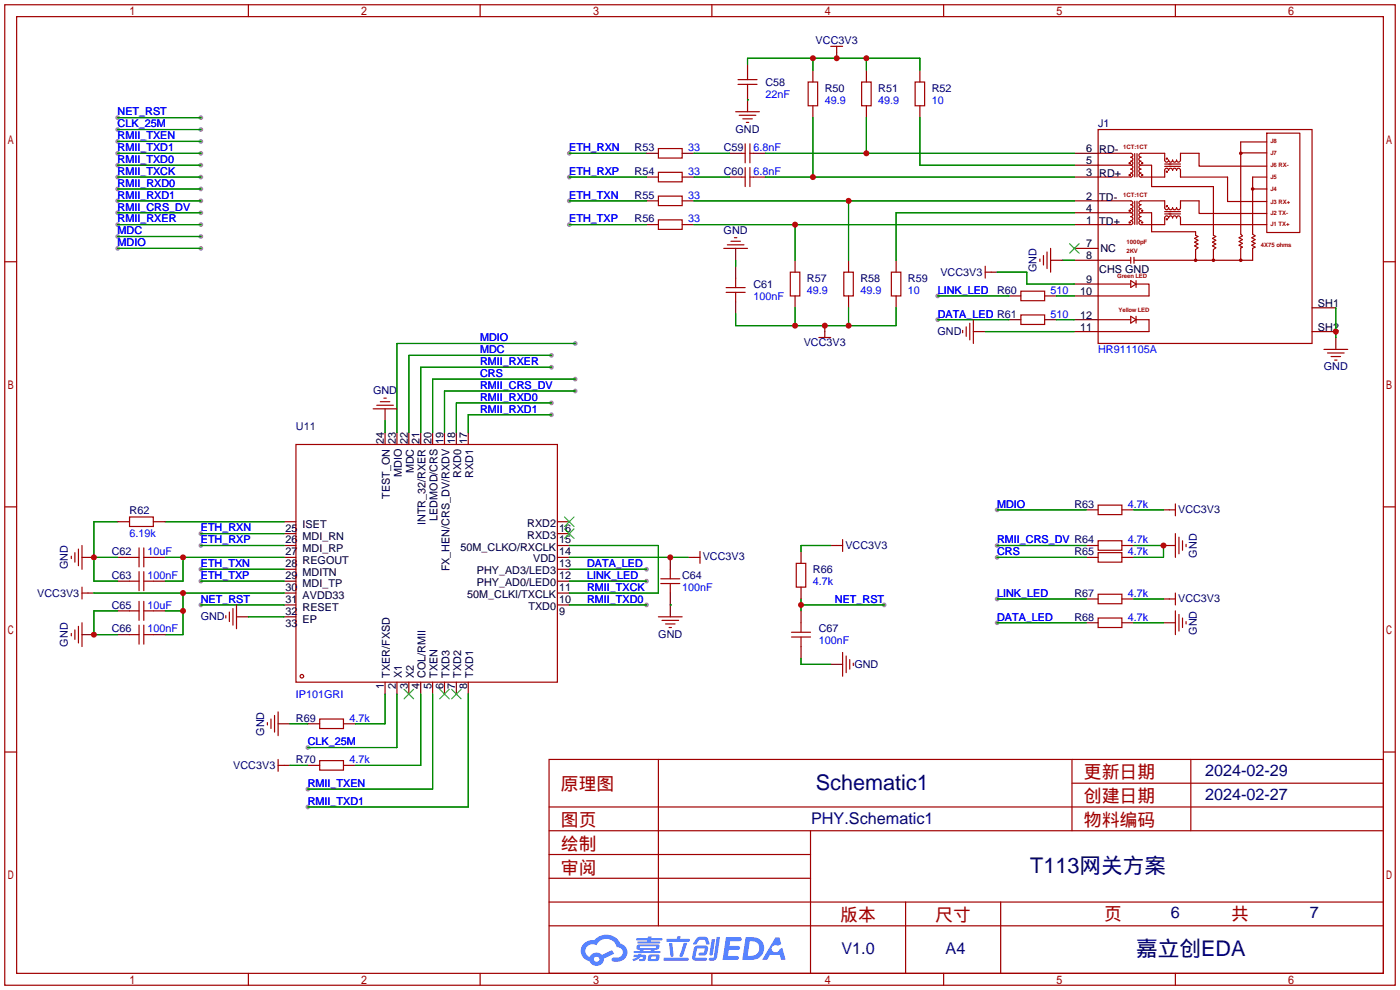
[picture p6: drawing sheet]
<svg xmlns="http://www.w3.org/2000/svg" width="299mm" height="212mm" viewBox="0 0 299 212" stroke-linecap="round" stroke-linejoin="round" font-family="sans-serif">
<g fill="#999">
<circle cx="200.4" cy="63.2" r=".51"/>
<circle cx="200.4" cy="68.3" r=".51"/>
<circle cx="42.9" cy="114" r=".51"/>
<circle cx="42.9" cy="116.6" r=".51"/>
<circle cx="42.9" cy="121.7" r=".51"/>
<circle cx="42.9" cy="124.2" r=".51"/>
<circle cx="121.7" cy="32.8" r=".51"/>
<circle cx="121.7" cy="37.8" r=".51"/>
<circle cx="121.7" cy="42.9" r=".51"/>
<circle cx="121.7" cy="48" r=".51"/>
<circle cx="42.9" cy="129.3" r=".51"/>
<circle cx="65.8" cy="159.8" r=".51"/>
<circle cx="65.8" cy="168.7" r=".51"/>
<circle cx="65.8" cy="172.5" r=".51"/>
<circle cx="138.2" cy="129.3" r=".51"/>
<circle cx="138.2" cy="124.2" r=".51"/>
<circle cx="138.2" cy="121.7" r=".51"/>
<circle cx="117.9" cy="86.1" r=".51"/>
<circle cx="117.9" cy="88.6" r=".51"/>
<circle cx="122.9" cy="83.6" r=".51"/>
<circle cx="122.9" cy="81" r=".51"/>
<circle cx="117.9" cy="78.5" r=".51"/>
<circle cx="117.9" cy="75.9" r=".51"/>
<circle cx="122.9" cy="73.4" r=".51"/>
<circle cx="189" cy="129.3" r=".51"/>
<circle cx="213.1" cy="128" r=".51"/>
<circle cx="213.1" cy="133.1" r=".51"/>
<circle cx="213.1" cy="109" r=".51"/>
<circle cx="213.1" cy="116.6" r=".51"/>
<circle cx="213.1" cy="119.1" r=".51"/>
<circle cx="25.1" cy="27.7" r=".51"/>
<circle cx="42.9" cy="27.7" r=".51"/>
<circle cx="25.1" cy="30.2" r=".51"/>
<circle cx="42.9" cy="30.2" r=".51"/>
<circle cx="25.1" cy="32.8" r=".51"/>
<circle cx="42.9" cy="32.8" r=".51"/>
<circle cx="25.1" cy="25.1" r=".51"/>
<circle cx="42.9" cy="25.1" r=".51"/>
<circle cx="25.1" cy="35.3" r=".51"/>
<circle cx="42.9" cy="35.3" r=".51"/>
<circle cx="25.1" cy="37.8" r=".51"/>
<circle cx="42.9" cy="37.8" r=".51"/>
<circle cx="25.1" cy="45.5" r=".51"/>
<circle cx="42.9" cy="45.5" r=".51"/>
<circle cx="25.1" cy="48" r=".51"/>
<circle cx="42.9" cy="48" r=".51"/>
<circle cx="25.1" cy="50.5" r=".51"/>
<circle cx="42.9" cy="50.5" r=".51"/>
<circle cx="25.1" cy="53.1" r=".51"/>
<circle cx="42.9" cy="53.1" r=".51"/>
<circle cx="42.9" cy="40.4" r=".51"/>
<circle cx="25.1" cy="40.4" r=".51"/>
<circle cx="42.9" cy="42.9" r=".51"/>
<circle cx="25.1" cy="42.9" r=".51"/>
</g>
<g fill="none" stroke="#a10000" stroke-width=".25">
<path d="M1 1h297.2v209.6h-297.2zM3.6 3.6h292.1v204.4h-292.1zM53.1 1v2.6M102.6 1v2.6M152.1 1v2.6M201.7 1v2.6M251.2 1v2.6M1 55.9h2.6M295.7 55.9h2.5M1 108.3h2.6M295.7 108.3h2.5M1 160.7h2.6"/>
<path d="M117.3 162.3h178.4v45.7h-178.4zM117.3 177.5h178.4M117.3 172.5h178.4M140.7 162.3v35.6M173.2 177.5v30.5M229.1 162.3v15.2M229.1 167.4h66.6M254.5 162.3v15.2M295.7 160.7h2.5M117.3 182.6h55.9M117.3 197.9h178.4M117.3 192.8h178.4"/>
<path d="M117.3 187.7h55.9M193.5 192.8v15.2M213.9 192.8v15.2M53.1 208v2.6M102.6 208v2.6M152.1 208v2.6M201.7 208v2.6M251.2 208v2.6"/>
</g>
<g fill="#5487ff">
<path d="M155.2 200.3h2.6a.48 .48 0 0 1 .7 .4 .48 .48 0 0 1-.6 .4h-1.8l-.2 1.1h1.9a.43 .43 0 0 1 .4 .4 .43 .43 0 0 1-.5 .4h-1.9l-.2 1.3h1.7a.45 .45 0 0 1 .5 .2 .45 .45 0 0 1-.1 .6h-3.3z"/>
<path d="M165.7 200.3h.9l.4 1.5-.8 .3a.84 .84 0 0 0-1.2 .3 .84 .84 0 0 0 .4 1.1 .84 .84 0 0 0 1.1-.4l.1-.2 .6-.3 .7 2.5h-1l-.2-1h-2.1l-.6 1h-1.1z"/>
<path d="M152.1 200.8h.7l-.5 3.1a.36 .36 0 0 1-.3 .3 .36 .36 0 0 1-.4-.3z"/>
<path d="M153.2 200.2h.7l-.6 4.3a1.13 1.13 0 0 1-1.8 .6l.2-.4h.7l.2-.2z"/>
<path d="M148.9 200.6l.6-.4h1a.77 .77 0 0 1 .9 .5l.3 1-.2 .2h-.5l-.3-.9-.2-.2-1 .1-.7 1-.6-.1-.1-.2z"/>
<path d="M148.4 202.4l.6-.3h1.7a.81 .81 0 0 1 .7 .5 .81 .81 0 0 1-.2 .8 .81 .81 0 0 1-.9 .8h-.7a.32 .32 0 0 1-.3-.3 .32 .32 0 0 1 .4-.3h.7l.2-.9-1.6 .1-.4 1.8 2.2 .1a.32 .32 0 0 1 .3 .4 .32 .32 0 0 1-.4 .2h-2.2l-.5-.3-.1-.5z"/>
<path d="M141.9 204.7h5a.33 .33 0 0 1 .3 .3 .33 .33 0 0 1-.3 .3h-4.9l-.2-.1z"/>
<path d="M146.1 201.5h.8l-.7 2a.98 .98 0 0 1-.7 1.1l-.3-.3z"/>
<path d="M143 201.6h.7l.3 2.5a.34 .34 0 0 1-.3 .4 .34 .34 0 0 1-.4-.3z"/>
<path d="M142.5 200.7h2.1l.3-.6h.6l-.1 .6h1.7a.32 .32 0 0 1 .4 .3 .32 .32 0 0 1-.4 .3h-4.5l-.2-.2z"/>
<path d="M135.5 204.1h.9l.1-.3h.6v.3h.8a.82 .82 0 0 1-.5 1.3h-.8v-.4l.7-.1 .1-.3a.68 .68 0 0 0-1 .4l-1.1 .4-.1-.4 .9-.5h-.7z"/>
<path d="M136 200.5h2.4l.1-.3h.7v.3h2.2l.2 .3-.2 .2h-2.3v.2h1.8l.2 .3-.2 .1h-4.5l-.1-.4h2l.1-.2h-2.3l-.1-.2z"/>
<path d="M159.4 200.3l-.8 4.9h1.7a2.5 2.5 0 0 0 3-2.5 2.5 2.5 0 0 0-3.1-2.4zM160.3 201.1a1.61 1.61 0 0 1 2 1.5 1.61 1.61 0 0 1-1.8 1.7h-.7z"/>
<path d="M136.2 202a.55 .55 0 0 0-.2 .8 .55 .55 0 0 0 .7 .2l.1 .3h-1.3v.3l5.4 .1 .3-.2-.2-.2h-1.2l.2-.3a.7 .7 0 0 0 .8-.3 .7 .7 0 0 0 0-.8l-4.2-.1zM136.8 202.3l3.3-.1 .1 .1-.2 .3h-3.2zM137.5 203h1.7l-.2 .3h-1.4z"/>
<path d="M138.6 204.2a1.05 1.05 0 0 0 0 1.2 2.91 2.91 0 0 0 2.2-.2 .98 .98 0 0 0 0-1.2h-1.6zM139.2 204.5l.9-.1 .1 .4-.2 .2-.8-.1z"/>
<path d="M124.9 201.6a2.23 2.23 0 0 0-.7 2.3 2.23 2.23 0 0 0 1.8 1.6 1.58 1.58 0 0 0 1.8 .9 1.58 1.58 0 0 0 1.3-1.5l2.2-1.1-.5-.7-2.1 1a1.65 1.65 0 0 0-2.7 .4 1.45 1.45 0 0 1-.8-1.9 1.45 1.45 0 0 1 2-.7l.3 .1a2.3 2.3 0 0 1 2.3-1.3 2.3 2.3 0 0 1 2 1.7 1.12 1.12 0 0 1 1.3 1 1.12 1.12 0 0 1-1.1 1.2h-.7a.45 .45 0 0 0-.6 .4 .45 .45 0 0 0 .5 .5 2.21 2.21 0 0 0 2.2-.5 2.21 2.21 0 0 0 .5-2.3 2.13 2.13 0 0 0-1.3-1.1 3.3 3.3 0 0 0-5.6-.7l-1.1 .1zM127 205a.57 .57 0 0 1 1.1 0 .57 .57 0 0 1-1.1 0z"/>
</g>
<g fill="none" stroke="#a10000" stroke-width=".25">
<path d="M157.7 18h4.1M157.7 17h4.1M159.8 16.3v.7M159.8 18v.8M172.7 17.5h2.1v5.1h-2.1zM177.5 9.9h2.6M178.8 9.9v1.3M184.1 17.5h2.1v5.1h-2.1zM195.6 17.5h2v5.1h-2zM140.7 31.8h5.1v2h-5.1zM140.7 36.8h5.1v2.1h-5.1zM157.2 23.9h5.1"/>
<path d="M158 24.6h3.5M158.5 37.8h.8M158.5 32.8h.8M158.7 25.4h2.1M159.3 30.7v4.1M159.3 35.8v4.1M159.5 26.2h.5M160.3 37.8h.7M160.3 32.8h.7M160.3 30.7v4.1M160.3 35.8v4.1M234.7 27.7h45.7v45.7h-45.7z"/>
<path d="M234.7 32.8h7a.42 .42 0 0 1 .4 .4 .42 .42 0 0 1-.4 .4 .43 .43 0 0 1 .4 .4 .43 .43 0 0 1-.4 .5 .43 .43 0 0 1 .4 .4 .43 .43 0 0 1-.4 .4M234.7 35.3h7M241.7 35.3a.42 .42 0 0 1 .4 .4 .42 .42 0 0 1-.4 .4 .43 .43 0 0 1 .4 .5 .43 .43 0 0 1-.4 .4 .43 .43 0 0 1 .4 .4 .43 .43 0 0 1-.4 .4h-7M242.5 32.8v5M243 32.8v5M243.9 35.3a.43 .43 0 0 1-.5-.4 .43 .43 0 0 1 .5-.4 .43 .43 0 0 1-.5-.5 .43 .43 0 0 1 .5-.4 .42 .42 0 0 1-.5-.4 .42 .42 0 0 1 .5-.4h5v1.4a.42 .42 0 0 0 .4 .5 .42 .42 0 0 0 .5-.5 .43 .43 0 0 0 .4 .5 .43 .43 0 0 0 .4-.5 .43 .43 0 0 0 .4 .5 .43 .43 0 0 0 .5-.5 .42 .42 0 0 0 .4 .4 .42 .42 0 0 0 .4-.4v-1.4h4v2.7h14.4M243.9 35.3h2.2v4.6h13.2v10.4l.5 .2-.7 .5 .7 .4-.7 .4 .7 .4-.7 .4 .7 .4-.5 .3v2.3M243.9 35.3a.42 .42 0 0 0-.5 .4 .42 .42 0 0 0 .5 .4 .43 .43 0 0 0-.5 .5 .43 .43 0 0 0 .5 .4 .43 .43 0 0 0-.5 .4 .43 .43 0 0 0 .5 .4h5v-1.4a.42 .42 0 0 1 .4-.4 .42 .42 0 0 1 .5 .4 .43 .43 0 0 1 .4-.4 .43 .43 0 0 1 .4 .4 .43 .43 0 0 1 .4-.4 .43 .43 0 0 1 .5 .4 .42 .42 0 0 1 .4-.4 .42 .42 0 0 1 .4 .4v1.5M248.9 35.6h3.4M248.9 35.1h3.4M252.3 37.8h10.1v5.3h8.3M265.2 32.7h5.5"/>
<path d="M270.7 28.5h7.1v21.2h-7.1zM270.7 37.8h-3v12.2l.5 .4-.7 .4 .7 .4-.7 .4 .7 .4-.7 .4 .7 .4-.5 .3v2.5h-25.3M270.7 30.3h-5.5v19.7l.3 .4-.7 .4 .7 .4-.7 .4 .7 .4-.7 .4 .7 .4-.3 .2v2.6M140.7 41.9h5.1v2h-5.1zM140.7 47h5.1v2h-5.1zM154.7 53.1h5.1M155.4 52.3h3.6M156.2 51.6h2M157 50.8h.5M157.2 59.4v2.1M168.9 58.2h2v5h-2zM180.3 58.2h2.1v5h-2.1z"/>
<path d="M190.5 58.2h2v5h-2zM210.6 56.9v2.5M210.6 58.2h1.2M222.2 55.4v.5M223 54.6v2M223.8 53.8v3.6M224.5 53.1v5.1M234.7 42.9h7a.42 .42 0 0 1 .4 .4 .42 .42 0 0 1-.4 .5 .43 .43 0 0 1 .4 .4 .43 .43 0 0 1-.4 .4 .43 .43 0 0 1 .4 .4 .43 .43 0 0 1-.4 .5M234.7 55.6h7M234.7 45.5h7M241.7 45.5a.42 .42 0 0 1 .4 .4 .42 .42 0 0 1-.4 .4 .43 .43 0 0 1 .4 .4 .43 .43 0 0 1-.4 .5M241.7 47.2a.43 .43 0 0 1 .4 .4 .43 .43 0 0 1-.4 .4h-7"/>
<path d="M241.7 55v1.3M241.7 60l1.1 .7-1.1 .7zM242.4 55v1.3M242.5 43v5M242.8 60v1.4M243 43v5M243.9 45.5a.43 .43 0 0 1-.5-.5 .43 .43 0 0 1 .5-.4 .43 .43 0 0 1-.5-.4 .43 .43 0 0 1 .5-.4 .42 .42 0 0 1-.5-.5 .42 .42 0 0 1 .5-.4h5v1.5a.42 .42 0 0 0 .4 .4 .42 .42 0 0 0 .5-.4 .43 .43 0 0 0 .4 .4 .43 .43 0 0 0 .4-.4 .43 .43 0 0 0 .4 .4 .43 .43 0 0 0 .5-.4 .42 .42 0 0 0 .4 .4 .42 .42 0 0 0 .4-.4v-1.5h4v2.7h14.4M243.9 45.5h2.2v4h9.4v.8l.5 .2-.7 .5 .7 .4-.7 .4 .7 .4-.7 .4 .7 .4-.5 .3v2.3M243.9 47.2a.43 .43 0 0 0-.5 .4 .43 .43 0 0 0 .5 .4h5v-1.4a.42 .42 0 0 1 .4-.5 .42 .42 0 0 1 .5 .5 .43 .43 0 0 1 .4-.5 .43 .43 0 0 1 .4 .5 .43 .43 0 0 1 .4-.5 .43 .43 0 0 1 .5 .5 .42 .42 0 0 1 .4-.5 .42 .42 0 0 1 .4 .5v1.4M243.9 45.5a.42 .42 0 0 0-.5 .4 .42 .42 0 0 0 .5 .4 .43 .43 0 0 0-.5 .4 .43 .43 0 0 0 .5 .5M248.9 45.7h3.4M248.9 45.2h3.4"/>
<path d="M252.3 48h18.4M267.7 40.4h3.1M155.2 62.5h4.1M155.2 61.5h4.1M157.2 62.5v2M175 72.1h2.5M176.3 70.9v1.2M205.7 70.6v.5M206.5 69.8v2.1M207.3 69.1v3.5M208 68.3v5.1M218.2 62.2h5.1v2.1h-5.1z"/>
<path d="M218.2 67.3h5.1v2h-5.1zM234.7 60.7h7M234.7 68.3h7M241.7 67.6l1.1 .7-1.1 .8zM242.8 60.7h2.8v2.5h-10.9M242.8 67.6v1.5M242.8 68.3h2.8v2.6h-10.9M283 74.7h5M283.7 75.4h3.6M284.5 76.2h2M285.2 77h.6M63.2 95h55.9v50.8h-55.9z"/>
<path d="M79.8 87.4h5M80.5 86.6h3.6M81.3 85.9h2M82 85.1h.5M15.2 118.9v.5M16 118.1v2M16.8 117.3v3.6M17.5 116.6v5.1M27.7 110.5h5.1v2h-5.1zM27.7 119.1h2M29.7 117.1v4.1M30.7 117.1v4.1"/>
<path d="M30.7 119.1h2.1M148.3 119.1h1.3M149.6 117.9v2.5M178.8 116.6h1.3M180.1 115.3v2.6M234.7 115.6h5.1v2h-5.1zM234.7 118.1h5.1v2h-5.1zM234.7 107.9h5.1v2.1h-5.1zM249.9 109h1.3M251.2 107.7v2.5M251.2 114v5.1M252 114.8v3.6"/>
<path d="M252.7 115.6v2M253.5 116.3v.5M15.2 135.4v.5M16 134.6v2.1M16.8 133.9v3.5M17.5 125.5v2.5M17.5 133.1v5.1M17.5 126.7h1.3M27.7 124.2h2M27.7 130.6h2M27.7 135.6h2M29.7 122.2v4"/>
<path d="M29.7 128.5v4.1M29.7 133.6v4.1M30.7 122.2v4M30.7 128.5v4.1M30.7 133.6v4.1M30.7 124.2h2.1M30.7 130.6h2.1M30.7 135.6h2.1M48.3 131.6v.5M49 130.8v2M49.8 130v3.6M50.5 129.3v5.1"/>
<path d="M140.7 131.8h5.1M141.2 124.7h4.1M141.2 123.7h4.1M141.5 132.6h3.5M142.2 133.4h2.1M143 134.1h.5M143.3 121.7v2M143.3 124.7v2M169.2 136.1h4M169.2 135.1h4M170.2 120.4h2v5.1h-2zM171.2 133.1v2"/>
<path d="M171.2 136.1v2.1M180.1 139.4v5.1M234.7 132.1h5.1v2h-5.1zM234.7 127h5.1v2h-5.1zM249.9 128h1.3M251.2 126.7v2.6M251.2 130.6v5M252 131.3v3.6M252.7 132.1v2M253.5 132.8v.6M57.1 154.4v.5M57.9 153.7v2"/>
<path d="M58.7 152.9v3.6M59.4 152.1v5.1M68.3 153.7h5.1v2h-5.1zM180.8 140.2v3.6M181.6 141v2M182.4 141.7v.5M59.4 162.3v2.5M59.4 163.6h1.3M68.3 162.6h5.1v2h-5.1z"/>
<circle cx="241.4" cy="34.9" r=".13"/>
<circle cx="241.4" cy="37.4" r=".13"/>
<circle cx="244.1" cy="34.9" r=".13"/>
<circle cx="244.1" cy="37.4" r=".13"/>
<circle cx="249.4" cy="33.9" r=".13"/>
<circle cx="249.4" cy="36.7" r=".13"/>
<circle cx="265.2" cy="32.8" r=".25"/>
<circle cx="241.4" cy="47.5" r=".13"/>
<circle cx="241.4" cy="45" r=".13"/>
<circle cx="244.1" cy="47.5" r=".13"/>
<circle cx="244.1" cy="45" r=".13"/>
<circle cx="249.4" cy="44.1" r=".13"/>
<circle cx="249.4" cy="46.9" r=".13"/>
<circle cx="255.5" cy="55.6" r=".25"/>
<circle cx="259.3" cy="55.6" r=".25"/>
<circle cx="265.2" cy="55.6" r=".25"/>
<circle cx="267.7" cy="40.4" r=".25"/>
<circle cx="64.5" cy="144.5" r=".38"/>
</g>
<g fill="none" stroke="#870000" stroke-width=".25">
<path d="M159.8 13.7v2.6M159.8 18.8v5.1M173.7 15v2.5M178.8 11.2v1.2M185.2 15v2.5M196.6 15v2.5M138.2 32.8h2.5M138.2 37.8h2.5M145.8 32.8h2.5M145.8 37.8h2.5M156 32.8h2.5M156 37.8h2.5"/>
<path d="M161 32.8h2.6M161 37.8h2.6M173.7 22.6v2.5M185.2 22.6v2.5M196.6 22.6v2.5M229.6 32.8h5.1M229.6 35.3h5.1M229.6 37.8h5.1M138.2 48h2.5M138.2 42.9h2.5M145.8 48h2.5M145.8 42.9h2.5"/>
<path d="M157.2 53.1v2.5M157.2 56.9v2.5M169.9 55.6v2.6M181.4 55.6v2.6M191.5 55.6v2.6M211.8 58.2h1.3M224.5 55.6h2.6M229.6 48h5.1M229.6 45.5h5.1M229.6 42.9h5.1M229.6 53.1h5.1M229.6 55.6h5.1"/>
<path d="M157.2 64.5v2.6M169.9 63.2v2.6M176.3 69.6v1.3M181.4 63.2v2.6M191.5 63.2v2.6M208 70.9h2.6M215.6 63.2h2.6M215.6 68.3h2.6M223.3 63.2h2.5M223.3 68.3h2.5M229.6 60.7h5.1M229.6 63.2h5.1"/>
<path d="M229.6 70.9h5.1M229.6 68.3h5.1M280.4 70.9h5.1M280.4 65.8h5.1M285.5 72.1v2.6M82.3 87.4v2.5M82.3 92.5v2.5M84.8 92.5v2.5M87.4 92.5v2.5M89.9 92.5v2.5M92.5 92.5v2.5M95 92.5v2.5"/>
<path d="M97.5 92.5v2.5M100.1 92.5v2.5M17.5 119.1h2.6M25.1 119.1h2.6M25.1 111.5h2.6M32.8 119.1h2.5M32.8 111.5h2.5M60.7 119.1h2.5M60.7 116.6h2.5M60.7 114h2.5M60.7 111.5h2.5M119.1 119.1h2.6"/>
<path d="M119.1 116.6h2.6M119.1 114h2.6M119.1 111.5h2.6M143.3 119.1v2.6M147.1 119.1h1.2M171.2 117.9v2.5M177.5 116.6h1.3M232.2 119.1h2.5M232.2 116.6h2.5M232.2 109h2.5M239.8 119.1h2.5M239.8 116.6h2.5"/>
<path d="M239.8 109h2.5M248.7 116.6h2.5M248.7 109h1.2M17.5 135.6h2.6M18.8 126.7h1.3M25.1 124.2h2.6M25.1 130.6h2.6M25.1 135.6h2.6M32.8 124.2h2.5M32.8 130.6h2.5M32.8 135.6h2.5M50.5 131.8h2.6"/>
<path d="M60.7 129.3h2.5M60.7 126.7h2.5M60.7 124.2h2.5M60.7 121.7h2.5M60.7 131.8h2.5M119.1 129.3h2.6M119.1 126.7h2.6M119.1 124.2h2.6M119.1 121.7h2.6M143.3 126.7v5.1M171.2 125.5v2.5M171.2 130.6v2.5"/>
<path d="M171.2 138.2v2.5M232.2 133.1h2.5M232.2 128h2.5M239.8 133.1h2.5M239.8 128h2.5M248.7 133.1h2.5M248.7 128h1.2M59.4 154.7h2.6M65.8 154.7h2.5M73.4 154.7h2.5M82.3 145.8v2.5M84.8 145.8v2.5"/>
<path d="M87.4 145.8v2.5M89.9 145.8v2.5M92.5 145.8v2.5M95 145.8v2.5M97.5 145.8v2.5M100.1 145.8v2.5M177.5 142h2.6M60.7 163.6h1.3M65.8 163.6h2.5M73.4 163.6h2.5"/>
</g>
<path d="M228.6 52.1l2 2M230.6 52.1l-2 2M120.6 113l2.1 2.1M120.6 110.5l2.1 2M122.7 113l-2.1 2.1M122.7 110.5l-2.1 2M86.4 147.3l2 2.1M88.4 147.3l-2 2.1M94 147.3l2 2.1M96 147.3l-2 2.1M96.5 147.3l2.1 2.1M98.6 147.3l-2.1 2.1" fill="none" stroke="#3c3" stroke-width=".25"/>
<g fill="none" stroke="#008700" stroke-width=".25">
<path d="M159.8 13.7v-1.3h36.8v2.6M173.7 12.4v2.6M185.2 12.4v2.6M25.1 32.8h17.8M25.1 37.8h17.8M25.1 35.3h17.8M25.1 27.7h17.8M25.1 30.2h17.8M25.1 25.1h17.8M121.7 32.8h16.5M121.7 37.8h16.5M148.3 32.8h7.7"/>
<path d="M148.3 37.8h7.7M159.8 21.3h.1M163.6 32.8h66M163.6 37.8h66M173.7 25.1v12.7M185.2 25.1v7.7M196.6 25.1v10.2h33M25.1 42.9h17.8M25.1 48h17.8M25.1 45.5h17.8M25.1 50.5h17.8M25.1 53.1h17.8"/>
<path d="M25.1 40.4h17.8M121.7 42.9h16.5M121.7 48h16.5M148.3 42.9h81.3M148.3 48h81.3M157.2 55.6v1.3M169.9 48v7.6M181.4 42.9v12.7M213.1 58.2h6.4v2.5h10.1M227.1 55.6h2.5M229.6 45.5h-38.1v10.1M117.9 78.5h-28v14"/>
<path d="M117.9 75.9h-30.5v16.6M122.9 73.4h-38.1v19.1M169.9 65.8v3.8M181.4 65.8v3.8M191.5 65.8v3.8h-34.3v-2.5M200.4 63.2h15.2M200.4 68.3h15.2M210.6 70.9h19M225.8 63.2h3.8M225.8 68.3h3.8M285.5 65.8v6.3M82.3 89.9v2.6"/>
<path d="M117.9 88.6h-17.8v3.9M117.9 86.1h-20.4v6.4M122.9 81h-30.4v11.5M122.9 83.6h-27.9v8.9M20.1 119.1h5M25.1 111.5h-5v12.7h5M35.3 111.5h25.4M35.3 119.1h25.4M39.1 119.1v5.1h-3.8M42.9 114h17.8M42.9 116.6h17.8M121.7 116.6h19v10.1h-19"/>
<path d="M121.7 119.1h25.4M177.5 116.6h-6.3v1.3M213.1 116.6h19.1M213.1 119.1h19.1M213.1 109h19.1M242.3 116.6h6.4v2.5h-6.4M242.3 109h6.4M20.1 126.7h40.6M25.1 130.6h-5v5h5M35.3 130.6h3.8M39.1 126.7v8.9h-3.8M42.9 121.7h17.8"/>
<path d="M42.9 124.2h17.8M42.9 129.3h17.8M53.1 131.8h7.6M121.7 121.7h16.5M121.7 124.2h16.5M121.7 129.3h16.5M143.3 129.3h.1M171.2 129.3h17.8M171.2 128v2.6M213.1 128h19.1M213.1 133.1h19.1M242.3 128h6.4"/>
<path d="M242.3 133.1h6.4M62 154.7h3.8M82.3 148.3v6.4h-6.4M84.8 148.3v11.5h-19M89.9 148.3v15.3h-14M92.5 148.3v20.4h-26.7M100.1 148.3v24.2h-34.3M171.2 140.7v1.3h6.3M62 163.6h3.8"/>
</g>
<g fill="#c00">
<circle cx="285.5" cy="70.9" r=".63"/>
<circle cx="185.2" cy="12.4" r=".63"/>
<circle cx="173.7" cy="12.4" r=".63"/>
<circle cx="178.8" cy="12.4" r=".63"/>
<circle cx="185.2" cy="32.8" r=".63"/>
<circle cx="173.7" cy="37.8" r=".63"/>
<circle cx="181.4" cy="42.9" r=".63"/>
<circle cx="169.9" cy="48" r=".63"/>
<circle cx="169.9" cy="69.6" r=".63"/>
<circle cx="176.3" cy="69.6" r=".63"/>
<circle cx="181.4" cy="69.6" r=".63"/>
<circle cx="39.1" cy="119.1" r=".63"/>
<circle cx="20.1" cy="119.1" r=".63"/>
<circle cx="39.1" cy="126.7" r=".63"/>
<circle cx="39.1" cy="130.6" r=".63"/>
<circle cx="20.1" cy="135.6" r=".63"/>
<circle cx="143.3" cy="119.1" r=".63"/>
<circle cx="171.2" cy="129.3" r=".63"/>
<circle cx="248.7" cy="116.6" r=".63"/>
</g>
<g font-size="4.6" fill="#000080">
<text x="174.4" y="168.8">Schematic1</text>
<text x="220.2" y="186.6">T113网关方案</text>
<text x="242.8" y="204.3">嘉立创EDA</text>
</g>
<g font-size="3.8" fill="#a00000">
<text x="231.6" y="166.4">更新日期</text>
<text x="119.9" y="168.9">原理图</text>
<text x="231.6" y="171.5">创建日期</text>
<text x="119.9" y="176.5">图页</text>
<text x="231.6" y="176.5">物料编码</text>
<text x="119.9" y="181.6">绘制</text>
<text x="119.9" y="186.7">审阅</text>
<text x="179.6" y="196.9">版本</text>
<text x="199.9" y="196.9">尺寸</text>
<text x="236" y="196.6">页</text>
<text x="263.1" y="196.6">共</text>
</g>
<g font-size="3.5" fill="#000080">
<text x="257.6" y="165.9">2024-02-29</text>
<text x="257.6" y="171">2024-02-27</text>
<text x="173.3" y="176">PHY.Schematic1</text>
<text x="250.2" y="196.1">6</text>
<text x="280" y="196.1">7</text>
<text x="179.8" y="204">V1.0</text>
<text x="202.1" y="204">A4</text>
</g>
<g font-size="2.3" fill="#000080">
<text x="174.3" y="9.4">VCC3V3</text>
<text x="163.6" y="18.3">C58</text>
<text x="176.3" y="19.6">R50</text>
<text x="187.7" y="19.6">R51</text>
<text x="199.1" y="19.6">R52</text>
<text x="157.2" y="28.4">GND</text>
<text x="234.7" y="27.2">J1</text>
<text x="135.6" y="32.3">R53</text>
<text x="154.7" y="32.3">C59</text>
<text x="135.6" y="37.4">R54</text>
<text x="154.7" y="37.4">C60</text>
<text x="135.6" y="42.5">R55</text>
<text x="135.6" y="47.5">R56</text>
<text x="154.7" y="50">GND</text>
<text x="201" y="59">VCC3V3</text>
<text x="221.5" y="58.2" transform="rotate(-90 221.5 58.2)">GND</text>
<text x="161" y="61.5">C61</text>
<text x="172.5" y="60.2">R57</text>
<text x="183.9" y="60.2">R58</text>
<text x="194.1" y="60.2">R59</text>
<text x="213.1" y="62.8">R60</text>
<text x="200.4" y="71.6">GND</text>
<text x="171.8" y="74">VCC3V3</text>
<text x="282.9" y="79.2">GND</text>
<text x="79.7" y="84.3">GND</text>
<text x="63.2" y="92">U11</text>
<text x="27.7" y="109.8">R62</text>
<text x="229.6" y="108.5">R63</text>
<text x="251.8" y="109.5">VCC3V3</text>
<text x="23.9" y="118.7">C62</text>
<text x="150.2" y="119.7">VCC3V3</text>
<text x="180.7" y="117.4">VCC3V3</text>
<text x="229.6" y="118.7">R65</text>
<text x="255.8" y="119.2" transform="rotate(-90 255.8 119.2)">GND</text>
<text x="14.5" y="121.7" transform="rotate(-90 14.5 121.7)">GND</text>
<text x="23.9" y="123.7">C63</text>
<text x="145.8" y="123.7">C64</text>
<text x="173.7" y="122.5">R66</text>
<text x="8" y="127.6">VCC3V3</text>
<text x="23.9" y="130.1">C65</text>
<text x="229.6" y="127.6">R67</text>
<text x="251.8" y="128.6">VCC3V3</text>
<text x="23.9" y="135.2">C66</text>
<text x="42.9" y="132.5">GND</text>
<text x="140.7" y="136.3">GND</text>
<text x="175" y="135.2">C67</text>
<text x="229.6" y="132.6">R68</text>
<text x="255.8" y="135.7" transform="rotate(-90 255.8 135.7)">GND</text>
<text x="14.5" y="138.2" transform="rotate(-90 14.5 138.2)">GND</text>
<text x="182.6" y="142.7">GND</text>
<text x="63.2" y="154.2">R69</text>
<text x="56.4" y="157.3" transform="rotate(-90 56.4 157.3)">GND</text>
<text x="49.9" y="164.4">VCC3V3</text>
<text x="63.2" y="163.1">R70</text>
</g>
<g font-size="2.3" fill="#00f">
<text x="163.6" y="20.9">22nF</text>
<text x="176.3" y="22.1">49.9</text>
<text x="187.7" y="22.1">49.9</text>
<text x="199.1" y="22.1">10</text>
<text x="25.1" y="27.2">CLK_25M</text>
<text x="25.1" y="29.8">RMII_TXEN</text>
<text x="25.1" y="24.7">NET_RST</text>
<text x="25.1" y="32.3">RMII_TXD1</text>
<text x="25.1" y="34.8">RMII_TXD0</text>
<text x="121.7" y="32.3">ETH_RXN</text>
<text x="147.1" y="32.3">33</text>
<text x="161" y="32.3">6.8nF</text>
<text x="25.1" y="37.4">RMII_TXCK</text>
<text x="25.1" y="39.9">RMII_RXD0</text>
<text x="121.7" y="37.4">ETH_RXP</text>
<text x="147.1" y="37.4">33</text>
<text x="161" y="37.4">6.8nF</text>
<text x="25.1" y="45">RMII_CRS_DV</text>
<text x="25.1" y="47.5">RMII_RXER</text>
<text x="25.1" y="42.5">RMII_RXD1</text>
<text x="121.7" y="42.5">ETH_TXN</text>
<text x="121.7" y="47.5">ETH_TXP</text>
<text x="147.1" y="42.5">33</text>
<text x="147.1" y="47.5">33</text>
<text x="25.1" y="50.1">MDC</text>
<text x="25.1" y="52.6">MDIO</text>
<text x="161" y="64.1">100nF</text>
<text x="172.5" y="62.8">49.9</text>
<text x="183.9" y="62.8">49.9</text>
<text x="194.1" y="62.8">10</text>
<text x="200.4" y="62.8">LINK_LED</text>
<text x="224.5" y="62.8">510</text>
<text x="200.4" y="67.9">DATA_LED R61</text>
<text x="224.5" y="67.9">510</text>
<text x="102.6" y="75.5">MDC</text>
<text x="102.6" y="72.9">MDIO</text>
<text x="234.7" y="75.5">HR911105A</text>
<text x="102.6" y="83.1">RMII_CRS_DV</text>
<text x="102.6" y="80.6">CRS</text>
<text x="102.6" y="78">RMII_RXER</text>
<text x="102.6" y="85.6">RMII_RXD0</text>
<text x="102.6" y="88.2">RMII_RXD1</text>
<text x="42.9" y="113.6">ETH_RXN</text>
<text x="213.1" y="108.5">MDIO</text>
<text x="241" y="108.5">4.7k</text>
<text x="27.7" y="114.9">6.19k</text>
<text x="31.5" y="118.7">10uF</text>
<text x="42.9" y="116.1">ETH_RXP</text>
<text x="213.1" y="116.1">RMII_CRS_DV R64</text>
<text x="213.1" y="118.7">CRS</text>
<text x="241" y="116.1">4.7k</text>
<text x="241" y="118.7">4.7k</text>
<text x="31.5" y="123.7">100nF</text>
<text x="42.9" y="121.2">ETH_TXN</text>
<text x="42.9" y="123.7">ETH_TXP</text>
<text x="125.5" y="123.7">LINK_LED</text>
<text x="125.5" y="121.2">DATA_LED</text>
<text x="173.7" y="125">4.7k</text>
<text x="31.5" y="130.1">10uF</text>
<text x="42.9" y="128.8">NET_RST</text>
<text x="125.5" y="128.8">RMII_TXD0</text>
<text x="125.5" y="126.3">RMII_TXCK</text>
<text x="145.8" y="126.3">100nF</text>
<text x="178.5" y="128.8">NET_RST</text>
<text x="213.1" y="127.6">LINK_LED</text>
<text x="241" y="127.6">4.7k</text>
<text x="31.5" y="135.2">100nF</text>
<text x="175" y="137.7">100nF</text>
<text x="213.1" y="132.6">DATA_LED</text>
<text x="241" y="132.6">4.7k</text>
<text x="63.2" y="149.1">IP101GRI</text>
<text x="74.7" y="154.2">4.7k</text>
<text x="65.8" y="159.3">CLK_25M</text>
<text x="74.7" y="163.1">4.7k</text>
<text x="65.8" y="168.2">RMII_TXEN</text>
<text x="65.8" y="172">RMII_TXD1</text>
</g>
<g font-size="2.3">
<text x="232.1" y="32.5">6</text>
<text x="232.1" y="35.1">5</text>
<text x="234.9" y="32.8">RD-</text>
<text x="232.1" y="37.6">3</text>
<text x="234.9" y="37.9">RD+</text>
<text x="232.1" y="47.8">1</text>
<text x="232.1" y="45.2">4</text>
<text x="232.1" y="42.7">2</text>
<text x="234.9" y="43">TD-</text>
<text x="232.1" y="52.9">7</text>
<text x="234.9" y="48">TD+</text>
<text x="235.2" y="53.9">NC</text>
<text x="232.1" y="55.4">8</text>
<text x="234.9" y="58.4">CHS GND</text>
<text x="230.9" y="63">10</text>
<text x="232.1" y="60.5">9</text>
<text x="281.7" y="65.6">SH1</text>
<text x="230.9" y="70.6">11</text>
<text x="230.9" y="68.1">12</text>
<text x="281.7" y="70.6">SH2</text>
<text x="82.1" y="94.9" transform="rotate(-90 82.1 94.9)">24</text>
<text x="84.6" y="94.9" transform="rotate(-90 84.6 94.9)">23</text>
<text x="87.1" y="94.9" transform="rotate(-90 87.1 94.9)">22</text>
<text x="89.7" y="94.9" transform="rotate(-90 89.7 94.9)">21</text>
<text x="92.2" y="94.9" transform="rotate(-90 92.2 94.9)">20</text>
<text x="94.8" y="94.9" transform="rotate(-90 94.8 94.9)">19</text>
<text x="97.3" y="94.9" transform="rotate(-90 97.3 94.9)">18</text>
<text x="99.8" y="94.9" transform="rotate(-90 99.8 94.9)">17</text>
<text x="85.9" y="102" transform="rotate(-90 85.9 102)">MDIO</text>
<text x="88.4" y="101.2" transform="rotate(-90 88.4 101.2)">MDC</text>
<text x="83.3" y="106.6" transform="rotate(-90 83.3 106.6)">TEST_ON</text>
<text x="98.6" y="102.1" transform="rotate(-90 98.6 102.1)">RXD0</text>
<text x="101.1" y="102.1" transform="rotate(-90 101.1 102.1)">RXD1</text>
<text x="61" y="113.6">25</text>
<text x="64.7" y="112.8">ISET</text>
<text x="91" y="112.2" transform="rotate(-90 91 112.2)">INTR_32/RXER</text>
<text x="93.5" y="111.3" transform="rotate(-90 93.5 111.3)">LEDMOD/CRS</text>
<text x="112.7" y="112.6">RXD2</text>
<text x="119.5" y="113.6">16</text>
<text x="61" y="116.1">26</text>
<text x="61" y="118.7">27</text>
<text x="64.7" y="115.4">MDI_RN</text>
<text x="64.7" y="117.9">MDI_RP</text>
<text x="98.4" y="117.7">50M_CLKO/RXCLK</text>
<text x="112.7" y="115.1">RXD3</text>
<text x="119.5" y="118.7">14</text>
<text x="119.5" y="116.1">15</text>
<text x="61" y="121.2">28</text>
<text x="61" y="123.8">29</text>
<text x="64.7" y="120.5">REGOUT</text>
<text x="64.7" y="123">MDITN</text>
<text x="64.7" y="125.5">MDI_TP</text>
<text x="96" y="122.1" transform="rotate(-90 96 122.1)">FX_HEN/CRS_DV/RXDV</text>
<text x="101.9" y="125.3">PHY_AD0/LED0</text>
<text x="101.9" y="122.8">PHY_AD3/LED3</text>
<text x="114" y="120.2">VDD</text>
<text x="119.5" y="123.8">12</text>
<text x="119.5" y="121.2">13</text>
<text x="61" y="126.3">30</text>
<text x="61" y="128.8">31</text>
<text x="61" y="131.4">32</text>
<text x="64.7" y="128.1">AVDD33</text>
<text x="64.7" y="130.6">RESET</text>
<text x="99.9" y="127.8">50M_CLKI/TXCLK</text>
<text x="112.9" y="130.4">TXD0</text>
<text x="119.5" y="131.4">9</text>
<text x="119.5" y="128.8">10</text>
<text x="119.5" y="126.3">11</text>
<text x="61" y="133.9">33</text>
<text x="64.7" y="133.2">EP</text>
<text x="82.1" y="147.2" transform="rotate(-90 82.1 147.2)">1</text>
<text x="83.3" y="144.9" transform="rotate(-90 83.3 144.9)">TXER/FXSD</text>
<text x="84.6" y="147.2" transform="rotate(-90 84.6 147.2)">2</text>
<text x="85.9" y="144.9" transform="rotate(-90 85.9 144.9)">X1</text>
<text x="87.1" y="147.2" transform="rotate(-90 87.1 147.2)">3</text>
<text x="88.4" y="144.9" transform="rotate(-90 88.4 144.9)">X2</text>
<text x="89.7" y="147.2" transform="rotate(-90 89.7 147.2)">4</text>
<text x="91" y="144.9" transform="rotate(-90 91 144.9)">COL/RMII</text>
<text x="92.2" y="147.2" transform="rotate(-90 92.2 147.2)">5</text>
<text x="93.5" y="144.9" transform="rotate(-90 93.5 144.9)">TXEN</text>
<text x="94.8" y="147.2" transform="rotate(-90 94.8 147.2)">6</text>
<text x="96" y="144.9" transform="rotate(-90 96 144.9)">TXD3</text>
<text x="97.3" y="147.2" transform="rotate(-90 97.3 147.2)">7</text>
<text x="98.6" y="144.9" transform="rotate(-90 98.6 144.9)">TXD2</text>
<text x="99.8" y="147.2" transform="rotate(-90 99.8 147.2)">8</text>
<text x="101.1" y="144.9" transform="rotate(-90 101.1 144.9)">TXD1</text>
</g>
<g font-size="1.3" fill="#a00000">
<text x="240" y="31.9">1CT:1CT</text>
<text x="271.5" y="30.6">J8</text>
<text x="271.5" y="33.2">J7</text>
<text x="271.5" y="35.7">J6 RX-</text>
<text x="271.5" y="38.3">J5</text>
<text x="271.5" y="40.8">J4</text>
<text x="240" y="42.1">1CT:1CT</text>
<text x="271.5" y="43.6">J3 RX+</text>
<text x="271.5" y="45.9">J2 TX-</text>
<text x="240.8" y="52.2">1000pF</text>
<text x="240.8" y="54">2KV</text>
<text x="269.5" y="52.7">4X75 ohms</text>
<text x="271.5" y="48.2">J1 TX+</text>
<text x="238.8" y="59.3">Green LED</text>
<text x="239" y="66.7">Yellow LED</text>
</g>
</svg>
